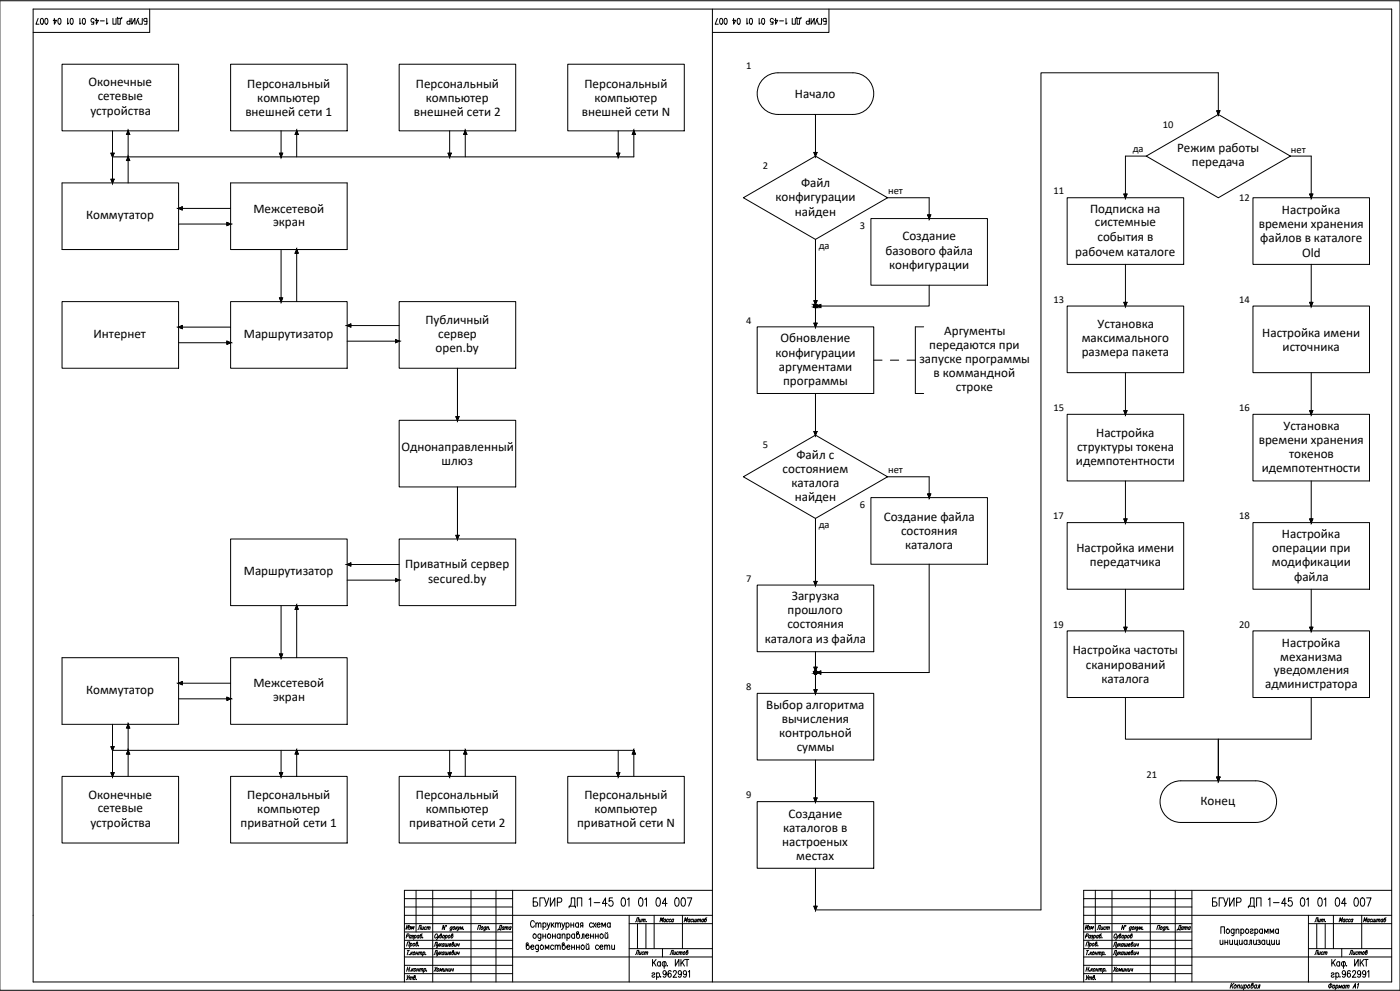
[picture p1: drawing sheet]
<svg xmlns="http://www.w3.org/2000/svg" width="1189mm" height="841mm" viewBox="0 0 1189 841" stroke-linecap="round" stroke-linejoin="round" font-family="sans-serif">
<!-- layer: KONTUR -->
<path d="M0 1h1189v839h-1189" fill="none" stroke="#000" stroke-width=".85"/>
<g fill="none" stroke="#000" stroke-width=".85">
<path d="M28 8h1154v825h-1154zM127 8v20h-99M605 8v825M704 8v20h-99M353 756v35M367 756v77M400 756v77M421 756v77M435 756v77M605 756h-262v77M930 756v35M944 756v77"/>
<path d="M977 756v77M998 756v77M1012 756v77M1182 756h-262v77M343 777h262M534 777v56M555 777v28M580 777v28M920 777h262M1111 777v56M1132 777v28M1156 777v28"/>
<path d="M534 784h71M1111 784h71M435 812h170M534 805h71M563 805v7M1012 812h170M1111 805h71M1139 805v7"/>
</g>
<g fill="none" stroke="#000" stroke-width=".85">
<path d="M343 798h92M541 784v21M549 784v21M920 798h92M1118 784v21M1125 784v21M343 812h92M343 805h92M343 819h92M920 812h92M920 805h92M920 819h92"/>
<path d="M343 826h92M920 826h92"/>
</g>
<g fill="none" stroke="#000" stroke-width=".85">
<path d="M345 794h2v-1h-1l-1 3M349 794a1.2 1.2 0 0 0-1 1 1.2 1.2 0 0 0 0 1h1M349 794v2M350 794h1l-1 1M351 795v1h-2M352 794h1a1.1 1.1 0 0 1 0 1 1.1 1.1 0 0 1-1 1M352 794l-1 3M356 794a1.2 1.2 0 0 0-2 1 1.2 1.2 0 0 0 1 1M356 794l-1 2M359 793h-2v3a1 1 0 0 0 1-1 1 1 0 0 0-1-1M359 796h.1M371 793a1.1 1.1 0 0 0-1 0 1.1 1.1 0 0 0-1 1v2h1l1-1"/>
<path d="M372 794v2l1-2M372 796l-1 1M374 794a1 1 0 0 1 1 1 1 1 0 0 1-2 0l1-2h1l-1 1M376 794h1a1.1 1.1 0 0 1 0 1 1.1 1.1 0 0 1-1 1zM378 785l-1 4-1-4-1 4M378 794h1a1.1 1.1 0 0 1 1 1 1.1 1.1 0 0 1-2 1M379 794l-1 3M381 794h1a1.1 1.1 0 0 1 0 1 1.1 1.1 0 0 1-1 1zM384 787a1 1 0 0 0-2 0 1.1 1.1 0 0 0 1 2l1-1M384 794a1 1 0 0 1 1 1 1 1 0 0 1-2 0l1-2-1 1M384 787l-1 3h-1M385 787h1a1.1 1.1 0 0 1 0 1 1.1 1.1 0 0 1-1 0z"/>
<path d="M387 787v2M388 788v1M389 787l-2 1M389 787v2l2-2M389 789l-1 1M391 789v-2l1 1 1-1-1 2M394 789h.1M406 789v-4h2l-1 4M409 787a1.1 1.1 0 0 1 1 1 1.1 1.1 0 0 1-2 0zM413 787h-1a1 1 0 0 0-1 0 1.1 1.1 0 0 0 1 2v-1M413 787l-1 3h-1M414 787h1l-1 2"/>
<path d="M414 787l-1 2M416 789h.1M922 794h2v-1h-1l-1 3M926 794a1.2 1.2 0 0 0-2 1 1.2 1.2 0 0 0 1 1h1M926 794v2M927 794h1l-1 1M927 795v1h-1M929 794h1a1.1 1.1 0 0 1 0 1 1.1 1.1 0 0 1-1 1M929 794l-1 3M933 794a1.2 1.2 0 0 0-2 1 1.2 1.2 0 0 0 1 1M933 794l-1 2M935 793h-1l-1 3a1.1 1.1 0 0 0 2-1 1 1 0 0 0-1-1"/>
<path d="M936 796h.1M948 793a1.1 1.1 0 0 0-1 0 1.1 1.1 0 0 0-1 1v2h1l1-1M949 794v2l1-2M949 796l-2 1M951 794a1 1 0 0 1 1 1 1 1 0 0 1-2 0l1-2h1l-1 1M953 794h1a1.1 1.1 0 0 1 0 1 1.1 1.1 0 0 1-1 1zM955 785l-1 4-1-4-1 4M955 794h1a1.1 1.1 0 0 1 1 1 1.1 1.1 0 0 1-2 1M955 794l-1 3M958 794a1.1 1.1 0 0 1 1 1 1.1 1.1 0 0 1-2 1zM961 787a1 1 0 0 0-2 0 1.1 1.1 0 0 0 1 2v-1M961 794a1 1 0 0 1 0 1 1 1 0 0 1-1 0v-2h1l-1 1"/>
<path d="M961 787l-1 3h-1M962 787a1.1 1.1 0 0 1 1 1 1.1 1.1 0 0 1-2 0zM964 787v2M965 788v1M966 787l-2 1M966 787v2l1-2M966 789l-1 1M967 789l1-2v1l2-1-1 2M970 789h.1M982 789l1-4h2l-1 4M986 787a1.1 1.1 0 0 1 1 1 1.1 1.1 0 0 1-2 0zM989 787a1 1 0 0 0-1 0 1.1 1.1 0 0 0 1 2v-1"/>
<path d="M990 787l-1 3h-2M990 787h2l-1 2M991 787l-1 2M993 789h.1M345 803l1-4h2l-1 4M346 807h2M347 807l-1 3M348 810h.1M349 801a1.1 1.1 0 0 1 1 1 1.1 1.1 0 0 1-2 0M349 801l-1 3M349 808v2M349 809l1 1"/>
<path d="M350 808l-1 2M351 801h1a1.1 1.1 0 0 1 0 1 1.1 1.1 0 0 1-1 0zM351 808h1a1.1 1.1 0 0 1 0 1 1.1 1.1 0 0 1-1 1zM353 809h2M354 808l-1 2M354 801a1 1 0 0 1 1 1 1 1 0 0 1-2 0l1-2 1-1-2 2M355 808l-1 2M355 803h.1M356 809l1-1v2M356 808l-1 2M357 809l1-1v2M359 808h1a1.1 1.1 0 0 1 1 1 1.1 1.1 0 0 1-2 1"/>
<path d="M360 808l-1 3M362 810h.1M369 803l1-3h1l-1 3M369 810l1-3h1l-1 3M372 801v2l1-2M372 808v2l1-2M372 803l-1 1M372 810l-1 1M374 801l-1 2M374 808l-1 2M374 802l1 1M374 809l1 1"/>
<path d="M375 801l-2 1M375 808l-2 2M377 801a1.2 1.2 0 0 0-2 1 1.2 1.2 0 0 0 1 1h1M377 808a1.2 1.2 0 0 0-2 1 1.2 1.2 0 0 0 1 1h1M377 801v2M377 808v2M378 801v2l1-1M378 808v2h1M380 801l-1 2 1-1M380 808l-1 2h1M381 801l-1 2M381 808l-1 2"/>
<path d="M381 802h2v-1a1.1 1.1 0 0 0-2 1 1 1 0 0 0 1 1h1M381 809h2v-1a1.1 1.1 0 0 0-2 1 1 1 0 0 0 1 1h1M385 801a1 1 0 0 1 0 1 1 1 0 0 1-1 0v-2h1l-1 1M385 808a1 1 0 0 1 0 1 1 1 0 0 1-1 1v-3h1l-1 1M386 801v2l1-1M386 808v2h1M388 801l-1 2M388 808l-1 2M389 801v1h1M389 808v1h1M390 801l-1 2M390 808l-1 2"/>
<path d="M922 803l1-4h2l-1 4M923 807h1M924 807l-1 3M924 810h.1M925 801h1a1.1 1.1 0 0 1 1 1 1.1 1.1 0 0 1-2 0M926 801l-1 3M926 808l-1 2M926 809l1 1M927 808l-1 2M928 801a1.1 1.1 0 0 1 1 1 1.1 1.1 0 0 1-2 0zM928 808h1a1.1 1.1 0 0 1 0 1 1.1 1.1 0 0 1-1 1zM930 809h2"/>
<path d="M930 808v2M931 801a1 1 0 0 1 1 1 1 1 0 0 1-2 0l1-2v-1l-1 2M932 808l-1 2M932 803h.1M933 809l1-1-1 2M933 808l-1 2M934 809l1-1v2M936 808h1a1.1 1.1 0 0 1 0 1 1.1 1.1 0 0 1-1 1M936 808l-1 3M938 810h.1M945 803l2-3h1l-1 3M945 810l2-3h1l-1 3"/>
<path d="M949 801v2l1-2M949 808v2l1-2M949 803l-2 1M949 810l-2 1M951 801l-1 2M951 808l-1 2M951 802v1M951 809v1M952 801l-2 1M952 808l-2 2M954 801a1.2 1.2 0 0 0-2 1 1.2 1.2 0 0 0 1 1h1M954 808a1.2 1.2 0 0 0-2 1 1.2 1.2 0 0 0 1 1h1"/>
<path d="M954 801l-1 2M954 808l-1 2M955 801v2l1-1M955 808v2h1M956 801v2l1-1M956 808v2h1M958 801l-1 2M958 808l-1 2M958 802h2v-1a1.1 1.1 0 0 0-2 1 1 1 0 0 0 1 1M958 809h2v-1a1.1 1.1 0 0 0-2 1 1 1 0 0 0 1 1M961 801a1 1 0 0 1 1 1 1 1 0 0 1-2 0l1-2h1l-1 1M961 808a1 1 0 0 1 1 1 1.1 1.1 0 0 1-2 1l1-3h1l-1 1"/>
<path d="M963 801v2l1-1M963 808v2h1M965 801l-1 2M965 808l-1 2M966 801v1h1M966 808v1h1M967 801l-1 2M967 808l-1 2M346 822h2M346 821l-1 3M348 821l-1 3M348 824h.1"/>
<path d="M350 822l-1 2M350 823l1 1M351 822l-1 2M352 822a1.1 1.1 0 0 1 1 1 1.1 1.1 0 0 1-2 1zM354 823h1M354 822v2M356 822l-1 2M357 823l1-1-1 2M357 822l-1 2M358 823l1-1v2M360 822h1a1.1 1.1 0 0 1 0 1 1.1 1.1 0 0 1-1 1M360 822l-1 3"/>
<path d="M362 824h.1M923 822h1M923 821l-1 3M925 821l-1 3M925 824h.1M927 822l-1 2M927 823l1 1M928 822l-2 2M929 822a1.1 1.1 0 0 1 1 1 1.1 1.1 0 0 1-2 1zM931 823h1M931 822v2M933 822l-1 2"/>
<path d="M933 823l2-1-1 2M934 822l-1 2M935 823l1-1-1 2M937 822h1a1.1 1.1 0 0 1 0 1 1.1 1.1 0 0 1-1 1M937 822l-1 3M939 824h.1M1046 834l-1 5M1046 836l1 3M1048 834l-3 3M1048 836h1a1.3 1.3 0 0 1 1 2 1.3 1.3 0 0 1-2 0zM1051 837l1-1h1l-1 3M1051 836v3"/>
<path d="M1054 836v2v1l1-1M1056 836l-1 3M1057 836h1a1.3 1.3 0 0 1 0 2 1.3 1.3 0 0 1-2 0M1057 836l-1 4M1060 836h1a1.3 1.3 0 0 1 0 2 1.3 1.3 0 0 1-2 0zM1063 836a1.3 1.3 0 0 1 1 2 1.3 1.3 0 0 1-2 0l1-3 1-1v1l-1 1M1067 836a1.4 1.4 0 0 0-2 1 1.4 1.4 0 0 0 1 2l1-1M1067 836v3M1068 839v-1l1-2h1l-1 3M1130 835l-1 4M1132 837l1-1a1.2 1.2 0 0 1 0 2 1.2 1.2 0 0 1-1 0zM1135 837v-1a1.2 1.2 0 0 1 1 2 1.2 1.2 0 0 1-2 0"/>
<path d="M1135 836l-1 4M1137 839v-3l1 2 1-2v3M1142 837v-1a1.3 1.3 0 0 0-2 1 1.3 1.3 0 0 0 1 2v-1M1142 836l-1 3M1143 837l1-1v3M1143 836l-1 3M1144 837l2-1-1 3M1149 839l2-4v4M1150 837h1M1153 836l1-1-1 4"/>
<circle cx="379" cy="786" r=".3"/>
<circle cx="956" cy="786" r=".3"/>
<circle cx="1129" cy="837" r="1.5"/>
</g>
<!-- layer: 0 -->
<path d="M343 770h92M343 763h92M920 770h92M920 763h92M343 791h92M343 784h92M920 791h92M920 784h92M1111 833h.1" fill="none" stroke="#000" stroke-width=".85"/>
<g fill="none" stroke="#000" stroke-width=".85">
<path d="M53 55h99v56h-99zM196 55h99v56h-99zM339 55h99v56h-99zM482 55h99v56h-99zM661 97a18 18 0 0 1-18-18 18 18 0 0 1 18-17h63a18 18 0 0 1 18 17 18 18 0 0 1-18 18M661 97h63M692 97v35l2-3h-3l1 3M1035 97l-2-3h3l-1 3v-35h-151v710h-192l-1-3h3l-2 3v-35M96 111v44M109 111l1 3h-3zM109 111v44M239 111v22"/>
<path d="M252 111l1 3h-2zM252 111v22M382 111v22M395 111l1 3h-2zM395 111v22M525 111v22M538 111l2 3h-3zM538 111v22h-442M94 130h3l-1 3zM109 133l1 3h-3zM237 130h3l-1 3zM381 130h2l-1 3z"/>
<path d="M524 130h2l-1 3zM973 132l62-35 61 35-61 36zM973 132h-17v36l1-3h-3l2 3M1096 132h17v36l2-3h-3l1 3M53 155h99v57h-99zM94 152h3l-1 3zM196 155h99v57h-99zM152 177l3-1v2zM152 177h44M631 168l61-36 62 36-62 35zM754 168h35v17l1-3h-2l1 3M906 168h99v56h-99z"/>
<path d="M1064 168h99v56h-99zM152 190h44M193 189l3 1-3 1zM740 185h99v57h-99zM239 212v44M252 212l1 3h-2zM252 212v44M692 203v74M956 224v36l1-3h-3l2 3M1113 224v36l2-3h-3l1 3M53 256h99v57h-99zM196 256h99v57h-99z"/>
<path d="M237 253h3l-1 3zM339 256h99v57h-99zM691 255h3l-2 3zM694 260l3-2v3zM789 242v18h-97M906 260h99v56h-99zM1064 260h99v56h-99zM152 278l3-2v3zM152 278h44M295 276l3-1v3zM295 276h44M643 277h99v57h-99z"/>
<path d="M691 274h3l-2 3zM784 277h-7v57h7M152 291h44M193 290l3 1-3 1zM295 290h44M336 288l3 2-3 1zM388 313v44M742 306h7M756 306h7M770 306h7M956 316v36l1-3h-3l2 3M1113 316v36l2-3h-3l1 3"/>
<path d="M692 334v35M339 357h99v56h-99zM387 354h3l-2 3zM906 352h99v56h-99zM1064 352h99v56h-99zM691 366h3l-2 3zM388 413v44M631 405l61-36 62 36-62 35zM754 405h35v17l1-3h-2l1 3M956 408v36l1-4h-3l2 4M1113 408v36l2-4h-3l1 4M692 440v57"/>
<path d="M740 422h99v57h-99zM196 457h99v57h-99zM339 457h99v57h-99zM387 454h3l-2 3zM906 444h99v56h-99zM1064 444h99v56h-99zM295 479l3-1v2zM295 479h44M789 479v92h-97v-18M295 492h44M336 491l3 1-3 2zM643 497h99v56h-99z"/>
<path d="M691 493h3l-2 4zM239 514v44M252 514l1 3h-2zM252 514v44M956 500v35l1-3h-3l2 3M1113 500v35l2-3h-3l1 3M906 535h99v57h-99zM1064 535h99v57h-99zM53 558h99v57h-99zM196 558h99v57h-99zM237 555h3l-1 3zM152 580l3-2v3z"/>
<path d="M152 580h44M691 566h3l-2 3zM692 571v17M694 571l3-2v3zM152 593h44M193 592l3 1-3 1zM643 588h99v57h-99zM691 585h3l-2 3zM956 592v35h157v-35M96 615v44M109 615l1 3h-3zM109 615v44"/>
<path d="M94 634h3l-1 3zM96 637h442v22M109 637l1 3h-3zM239 637v22M252 637l1 3h-2zM252 637v22M382 637v22M395 637l1 3h-2zM395 637v22M525 637v22M538 637l2 3h-3zM1035 627v36l1-3h-3l2 3"/>
<path d="M53 659h99v56h-99zM94 656h3l-1 3zM196 659h99v56h-99zM237 656h3l-1 3zM339 659h99v56h-99zM381 656h2l-1 3zM482 659h99v56h-99zM524 656h2l-1 3zM692 645v35l2-3h-3l1 3M990 668a18 18 0 0 1 13-5h63a18 18 0 0 1 18 17 18 18 0 0 1-18 18h-63a18 18 0 0 1-16-11 18 18 0 0 1 3-19zM643 680h99v57h-99z"/>
<circle cx="692" cy="260" r="1.4"/>
<circle cx="692" cy="571" r="1.4"/>
</g>
<g fill="#000" stroke="#000" stroke-width=".85">
<path d="M692 258v1zM691 259h1zM692 261h1zM692 569v1zM691 570h1zM692 572h1z"/>
<path d="M1033 94h2v3zM1035 94v3l1-3z"/>
<path d="M109 111v3h1zM109 111v3h-2z"/>
<path d="M252 111v3h1zM252 111v3h-1z"/>
<path d="M395 111v3h1zM395 111v3h-1z"/>
<path d="M538 111v3h2zM538 111v3h-1z"/>
<path d="M94 130h2v3zM96 130v3l1-3z"/>
<path d="M109 133v3h1zM109 133v3h-2z"/>
<path d="M237 130h2v3zM239 130v3l1-3z"/>
<path d="M381 130h1v3zM382 130v3l1-3z"/>
<path d="M524 130h1v3zM525 130v3l1-3z"/>
<path d="M691 129h1v3zM692 129v3l2-3z"/>
<path d="M94 152h2v3zM96 152v3l1-3z"/>
<path d="M152 177l3-1v1zM152 177l3 1v-1z"/>
<path d="M954 165h2v3zM956 165v3l1-3z"/>
<path d="M1112 165h1v3zM1113 165v3l2-3z"/>
<path d="M193 189l3 1h-3zM193 190v1l3-1z"/>
<path d="M788 182h1v3zM789 182v3l1-3z"/>
<path d="M252 212v3h1zM252 212v3h-1z"/>
<path d="M237 253h2v3zM239 253v3l1-3z"/>
<path d="M691 255h1v3zM692 255v3l2-3z"/>
<path d="M691 259h1zM691 259h1z"/>
<path d="M691 259h1zM691 259h1z"/>
<path d="M691 259h1zM691 259h1z"/>
<path d="M691 259h1zM691 259h1z"/>
<path d="M691 259l1 1zM691 259l1 1z"/>
<path d="M691 260h1zM691 260h1z"/>
<path d="M691 260h1zM691 260h1z"/>
<path d="M692 258h1zM692 258h1z"/>
<path d="M692 258h1zM692 258h1z"/>
<path d="M692 258l1 1zM692 258l1 1z"/>
<path d="M692 259h1zM692 259h1z"/>
<path d="M692 259h2zM692 259h2z"/>
<path d="M692 259h2zM692 259h2z"/>
<path d="M692 259h2zM692 259h2z"/>
<path d="M692 259h2zM692 259h2z"/>
<path d="M692 259l2 1zM692 259l2 1z"/>
<path d="M692 260h2zM692 260h2z"/>
<path d="M692 260h2zM692 260h2z"/>
<path d="M694 260l3-2v2zM694 260l3 1v-1z"/>
<path d="M954 257h2v3zM956 257v3l1-3z"/>
<path d="M1112 257h1v3zM1113 257v3l2-3z"/>
<path d="M152 278l3-2v2zM152 278l3 1v-1z"/>
<path d="M295 276l3-1v1zM295 276l3 2v-2z"/>
<path d="M691 274h1v3zM692 274v3l2-3z"/>
<path d="M691 260h1zM691 260h1z"/>
<path d="M691 260l1 1zM691 260l1 1z"/>
<path d="M691 261h1zM691 261h1z"/>
<path d="M691 261h1zM691 261h1z"/>
<path d="M692 261h1zM692 261h1z"/>
<path d="M692 261h1zM692 261h1z"/>
<path d="M692 261h1zM692 261h1z"/>
<path d="M692 261h2zM692 261h1z"/>
<path d="M692 260h2zM692 260l2 1z"/>
<path d="M692 260h2zM692 260h2z"/>
<path d="M193 290l3 1h-3zM193 291v1l3-1z"/>
<path d="M336 288l3 2h-3zM336 290v1l3-1z"/>
<path d="M387 354h1v3zM388 354v3l2-3z"/>
<path d="M954 349h2v3zM956 349v3l1-3z"/>
<path d="M1112 349h1v3zM1113 349v3l2-3z"/>
<path d="M691 366h1v3zM692 366v3l2-3z"/>
<path d="M788 419h1v3zM789 419v3l1-3z"/>
<path d="M387 454h1v3zM388 454v3l2-3z"/>
<path d="M954 440h2v4zM956 440v4l1-4z"/>
<path d="M1112 440h1v4zM1113 440v4l2-4z"/>
<path d="M295 479l3-1v1zM295 479l3 1v-1z"/>
<path d="M336 491l3 1h-3zM336 492v2l3-2z"/>
<path d="M691 493h1v4zM692 493v4l2-4z"/>
<path d="M252 514v3h1zM252 514v3h-1z"/>
<path d="M954 532h2v3zM956 532v3l1-3z"/>
<path d="M1112 532h1v3zM1113 532v3l2-3z"/>
<path d="M237 555h2v3zM239 555v3l1-3z"/>
<path d="M152 580l3-2v2zM152 580l3 1v-1z"/>
<path d="M691 566h1v3zM692 566v3l2-3z"/>
<path d="M691 570h1zM691 570h1z"/>
<path d="M691 570h1zM691 570h1z"/>
<path d="M691 570h1zM691 570h1z"/>
<path d="M691 570l1 1zM691 570l1 1z"/>
<path d="M691 571h1zM691 571h1z"/>
<path d="M691 571h1zM691 571h1z"/>
<path d="M691 571h1zM691 571h1z"/>
<path d="M691 571h1zM691 571h1z"/>
<path d="M691 571l1 1zM691 571l1 1z"/>
<path d="M691 572h1zM691 572h1z"/>
<path d="M691 572h1zM691 572h1z"/>
<path d="M692 569h1zM692 569h1z"/>
<path d="M692 569h1zM692 569h1z"/>
<path d="M692 569l1 1zM692 569l1 1z"/>
<path d="M692 572h1zM692 572h1z"/>
<path d="M692 570h1zM692 570h1z"/>
<path d="M692 572h1zM692 572h1z"/>
<path d="M692 570h2zM692 570h2z"/>
<path d="M692 572h1zM692 572h1z"/>
<path d="M692 570h2zM692 570h2z"/>
<path d="M692 572h2zM692 572h1z"/>
<path d="M692 570h2zM692 570h2z"/>
<path d="M692 571h2zM692 571l2 1z"/>
<path d="M692 570l2 1zM692 570l2 1z"/>
<path d="M692 571h2zM692 571h2z"/>
<path d="M692 571h2zM692 571h2z"/>
<path d="M692 571h2zM692 571h2z"/>
<path d="M692 571h2zM692 571h2z"/>
<path d="M694 571l3-2v2zM694 571l3 1v-1z"/>
<path d="M193 592l3 1h-3zM193 593v1l3-1z"/>
<path d="M691 585h1v3zM692 585v3l2-3z"/>
<path d="M109 615v3h1zM109 615v3h-2z"/>
<path d="M94 634h2v3zM96 634v3l1-3z"/>
<path d="M109 637v3h1zM109 637v3h-2z"/>
<path d="M252 637v3h1zM252 637v3h-1z"/>
<path d="M395 637v3h1zM395 637v3h-1z"/>
<path d="M538 637v3h2zM538 637v3h-1z"/>
<path d="M94 656h2v3zM96 656v3l1-3z"/>
<path d="M237 656h2v3zM239 656v3l1-3z"/>
<path d="M381 656h1v3zM382 656v3l1-3z"/>
<path d="M524 656h1v3zM525 656v3l1-3z"/>
<path d="M1033 660h2v3zM1035 660v3l1-3z"/>
<path d="M1033 660h2v3zM1035 660v3l1-3z"/>
<path d="M691 677h1v3zM692 677v3l2-3z"/>
<path d="M691 769h1v3zM692 769v3l2-3z"/>
</g>
<g fill="none" stroke="#000" stroke-width=".85">
<path d="M453 793a1.7 1.7 0 0 1 2 1 1.7 1.7 0 0 1-2 2v-1zM454 783a1.7 1.7 0 0 0-2-2 1.7 1.7 0 0 0-1 2v2a1.7 1.7 0 0 0 1 2 1.7 1.7 0 0 0 2-1M455 784l1-1h1v4M455 783v4M457 784l1-1h1v4M459 793a1.7 1.7 0 0 0-2 1 1.7 1.7 0 0 0 2 2M459 793v5h-1h-1M461 794h2M461 793v3M461 784l1-1a1.7 1.7 0 0 1 2 2 1.7 1.7 0 0 1-2 2l-1-1M461 783v6M463 793v3"/>
<path d="M465 783l1 4 1-4M466 793a1.7 1.7 0 0 1 2 1 1.7 1.7 0 0 1-2 2l-1-1zM466 787l-2 2M468 783v4M469 785l2 2M469 794h3M469 793v3M470 783l-2 3M472 793v3M472 784l1-1h1v4M472 783v4M474 784l1-1h1v4"/>
<path d="M476 793h-1a1.7 1.7 0 0 0-2 1 1.7 1.7 0 0 0 2 2h1M476 793v3M477 783l1 4 2-4M477 794l1-1h2v3M477 793v3M478 787l-1 2M481 784v-1a1.7 1.7 0 0 1 2 2 1.7 1.7 0 0 1-2 2v-1M481 783v6M481 793h1a1.7 1.7 0 0 1 2 1 1.7 1.7 0 0 1-2 2h-1M481 793v5M485 785h2M485 783v4"/>
<path d="M487 783v4M488 793h-1a1.7 1.7 0 0 0-2 1 1.7 1.7 0 0 0 2 2h1M488 793v3M491 793a1.8 1.8 0 0 1 1 2 1.8 1.8 0 0 1-2 1v-5h1v1l-1 1M491 784v-1a1.7 1.7 0 0 0-2 2 1.7 1.7 0 0 0 2 2v-1M491 783v4M494 796l1-3h1v3M494 786l-1 1M495 786l-2-1v-2h2v4M497 794h3v-1a1.7 1.7 0 0 0-3 1 1.8 1.8 0 0 0 3 2M501 794h3M501 793v3"/>
<path d="M503 784v-1a1.7 1.7 0 0 0-2 2 1.7 1.7 0 0 0 2 2v-1M504 783l2 4M504 793v3M506 794h2M506 793v3M506 783l-2 4M507 785h3l-1-2a1.7 1.7 0 0 0-2 2 1.7 1.7 0 0 0 2 2l1-1M508 793v3M510 793a1.7 1.7 0 0 1 2 1 1.7 1.7 0 0 1-2 2l-1-1zM511 787v-4l2 3 1-3v4M514 793v3h1l1-1M514 792h1h1"/>
<path d="M516 793v3M518 784v-1a1.7 1.7 0 0 0-2 2 1.7 1.7 0 0 0 2 2v-1M518 783v4M1036 798v3l1 1 1-1M1037 792v-5h3v5M1038 798v4M1040 800h3M1040 798v4M1042 789a1.7 1.7 0 0 1 2 1 1.7 1.7 0 0 1-2 2l-1-1zM1043 798v4M1044 798v3l2 1 1-1M1047 798v4"/>
<path d="M1048 789a1.7 1.7 0 0 0-3 1 1.8 1.8 0 0 0 3 2v-1M1048 788v6h-1h-1M1048 798l1 3 1 1 1-1M1050 789l1-1 1 1v3M1050 788v4M1051 798v4M1052 798l1 3 1 1 1-1M1054 789a1.7 1.7 0 0 1 2 1 1.7 1.7 0 0 1-2 2v-1M1054 788v6M1055 798v4M1058 789a1.7 1.7 0 0 1 2 1 1.7 1.7 0 0 1-2 2v-1zM1059 799v-1a1.8 1.8 0 0 0-3 2 1.7 1.7 0 0 0 3 1"/>
<path d="M1059 798v4M1062 789l1-1 1 1-2 2v1h1l1-1M1065 798v3l1 1 1-1M1066 789a1.7 1.7 0 0 1 2 1 1.7 1.7 0 0 1-2 2v-1M1066 788v6M1067 798v4M1068 798h2v1h-1M1069 799l1 2-1 1-1-1M1072 789a1.7 1.7 0 0 0-3 1 1.8 1.8 0 0 0 3 2v-1M1072 788v4M1074 792v-4l1 3 2-3v4M1074 799v-1a1.8 1.8 0 0 0-3 2 1.7 1.7 0 0 0 3 1"/>
<path d="M1074 798v4M1076 798v3l1 1 1-1M1078 798l1 4M1079 792v-4l1 3 2-3v4M1080 798v3l1 1 1-1M1082 798v4M1084 798v3l1 1 1-1M1086 789h-1a1.7 1.7 0 0 0-2 1 1.7 1.7 0 0 0 2 2l1-1M1086 788v4M1086 798v4M448 802a1.8 1.8 0 0 1 1 2 1.8 1.8 0 0 1-2 2v-5l1-1v1l-1 2M451 804h2v-2a1.7 1.7 0 0 0-2 2 1.7 1.7 0 0 0 2 2v-1"/>
<path d="M457 803v-1a1.7 1.7 0 0 0-2 2 1.7 1.7 0 0 0 2 2v-1M457 802v5l-1 1-1-1M459 802a1.8 1.8 0 0 1 3 2 1.8 1.8 0 0 1-3 2v-2zM463 806v-4l2 3 1-3v4M470 803v-1a1.7 1.7 0 0 0-2 2 1.7 1.7 0 0 0 2 2v-1M471 803l2-1 1 4M471 802v4M474 803l1-1h1v4M478 802a1.8 1.8 0 0 1 2 2 1.8 1.8 0 0 1-2 2l-1-5 2-1v1l-2 2M481 804h3v-2a1.8 1.8 0 0 0-3 2 1.8 1.8 0 0 0 3 2v-1M485 804h3M485 802v4"/>
<path d="M488 802v4M490 804h2M490 802v4M492 802v4M494 802a1.7 1.7 0 0 1 2 2 1.7 1.7 0 0 1-2 2l-1-2zM498 802v4h1l1-1M498 801h1h1M500 802v4M508 803v-1a1.7 1.7 0 0 0-2 2 1.7 1.7 0 0 0 2 2v-1M509 804h3v-2a1.8 1.8 0 0 0-3 2 1.8 1.8 0 0 0 3 2v-1M513 803l2-1 1 4M513 802v4"/>
<path d="M516 803l1-1h1v4M519 802l1 4h1l1-1M522 802v4M554 814v6M555 817l2 3M557 814l-3 4M561 817l-1-1a1.7 1.7 0 0 0-2 2 1.7 1.7 0 0 0 2 2l1-1M561 816v4M564 816v6M567 819v1M574 814v6l3-6v6M578 814v6"/>
<path d="M579 817l2 3M581 814l-3 4M582 814h3M583 814v6M1060 802l1-1 1-3h1v4M1131 814v6M1132 817l2 3M1134 814l-3 4M1138 817l-1-1a1.7 1.7 0 0 0-2 2 1.7 1.7 0 0 0 2 2l1-1M1138 816v4M1141 816v6M1143 819l1 1"/>
<path d="M1150 814v6l3-6v6M1155 814v6M1156 817l2 3M1158 814l-3 4M1159 814h3M1160 814v6M554 826h1h1v1l-2 1v1h1h1M558 826a1.7 1.7 0 0 1 2 1 1.7 1.7 0 0 1-2 2M558 826v5M561 829h.1M566 826l-1 1a1.5 1.5 0 0 1-2-2 1.5 1.5 0 0 1 3 0v1a2.7 2.7 0 0 1-2 3h-1M570 825l-1-1a3 3 0 0 0 0 5 1.7 1.7 0 0 0 1-2 1.7 1.7 0 0 0-2-1l-1 1"/>
<path d="M572 825l1-1h1v1v2l-2 2h3M579 826l-1 1a1.5 1.5 0 0 1-2-2 1.5 1.5 0 0 1 2 0l1 1a2.7 2.7 0 0 1-2 3h-1M583 826l-1 1a1.5 1.5 0 0 1-2-2 1.5 1.5 0 0 1 3 0v1a2.7 2.7 0 0 1-2 3h-1M584 825l2-1v5M1131 826h2v1l-2 1v1h2M1134 826h1a1.7 1.7 0 0 1 2 1 1.7 1.7 0 0 1-2 2h-1M1134 826v5M1138 829h.1M1143 826l-1 1a1.5 1.5 0 0 1-2-2 1.5 1.5 0 0 1 2 0l1 1a2.7 2.7 0 0 1-2 3h-1M1147 825l-2-1a3 3 0 0 0 1 5 1.7 1.7 0 0 0 1-2 1.7 1.7 0 0 0-2-1l-1 1M1149 825v-1h2v1v2l-3 2h3M1156 826l-1 1a1.5 1.5 0 0 1-2-2 1.5 1.5 0 0 1 2 0l1 1a2.7 2.7 0 0 1-2 3h-1"/>
<path d="M1160 826l-1 1a1.5 1.5 0 0 1-2-2 1.5 1.5 0 0 1 3 0v1a2.7 2.7 0 0 1-2 3h-1M1161 825l1-1v5"/>
<circle cx="564" cy="818" r="1.9"/>
<circle cx="1141" cy="818" r="1.9"/>
</g>
<g font-size="13.2">
<text x="452" y="772">БГУИР ДП 1-45 01 01 04 007</text>
<text x="1029" y="772">БГУИР ДП 1-45 01 01 04 007</text>
</g>
<g font-size="11.1">
<text x="75" y="73">Оконечные</text>
<text x="210" y="74">Персональный</text>
<text x="353" y="74">Персональный</text>
<text x="496" y="74">Персональный</text>
<text x="675" y="83">Начало</text>
<text x="83" y="85">сетевые</text>
<text x="218" y="86">компьютер</text>
<text x="362" y="86">компьютер</text>
<text x="505" y="86">компьютер</text>
<text x="77" y="97">устройства</text>
<text x="208" y="99">внешней сети 1</text>
<text x="351" y="99">внешней сети 2</text>
<text x="494" y="99">внешней сети N</text>
<text x="1000" y="129">Режим работы</text>
<text x="1012" y="141">передача</text>
<text x="680" y="158">Файл</text>
<text x="658" y="171">конфигурации</text>
<text x="215" y="180">Межсетевой</text>
<text x="675" y="183">найден</text>
<text x="926" y="180">Подписка на</text>
<text x="1089" y="182">Настройка</text>
<text x="73" y="186">Коммутатор</text>
<text x="232" y="192">экран</text>
<text x="930" y="192">системные</text>
<text x="1069" y="193">времени хранения</text>
<text x="766" y="204">Создание</text>
<text x="932" y="205">события в</text>
<text x="1070" y="206">файлов в каталоге</text>
<text x="752" y="216">базового файла</text>
<text x="913" y="217">рабочем каталоге</text>
<text x="1106" y="218">Old</text>
<text x="755" y="229">конфигурации</text>
<text x="361" y="275">Публичный</text>
<text x="932" y="279">Установка</text>
<text x="79" y="287">Интернет</text>
<text x="207" y="287">Маршрутизатор</text>
<text x="372" y="287">сервер</text>
<text x="802" y="284">Аргументы</text>
<text x="1072" y="286">Настройка имени</text>
<text x="663" y="291">Обновление</text>
<text x="919" y="291">максимального</text>
<text x="370" y="299">open.by</text>
<text x="789" y="296">передаются при</text>
<text x="1089" y="298">источника</text>
<text x="658" y="303">конфигурации</text>
<text x="919" y="302">размера пакета</text>
<text x="781" y="308">запуске программы</text>
<text x="661" y="315">аргументами</text>
<text x="793" y="320">в коммандной</text>
<text x="665" y="326">программы</text>
<text x="812" y="332">строке</text>
<text x="1090" y="365">Установка</text>
<text x="931" y="371">Настройка</text>
<text x="1069" y="377">времени хранения</text>
<text x="341" y="383">Однонаправленный</text>
<text x="915" y="383">структуры токена</text>
<text x="676" y="390">Файл с</text>
<text x="1095" y="388">токенов</text>
<text x="375" y="395">шлюз</text>
<text x="914" y="395">идемпотентности</text>
<text x="665" y="401">состоянием</text>
<text x="1071" y="400">идемпотентности</text>
<text x="672" y="413">каталога</text>
<text x="675" y="425">найден</text>
<text x="750" y="443">Создание файла</text>
<text x="765" y="454">состояния</text>
<text x="1089" y="456">Настройка</text>
<text x="769" y="466">каталога</text>
<text x="914" y="469">Настройка имени</text>
<text x="1080" y="468">операции при</text>
<text x="344" y="482">Приватный сервер</text>
<text x="926" y="480">передатчика</text>
<text x="1080" y="480">модификации</text>
<text x="207" y="488">Маршрутизатор</text>
<text x="364" y="495">secured.by</text>
<text x="1099" y="493">файла</text>
<text x="672" y="509">Загрузка</text>
<text x="669" y="521">прошлого</text>
<text x="669" y="533">состояния</text>
<text x="649" y="545">каталога из файла</text>
<text x="1089" y="549">Настройка</text>
<text x="911" y="555">Настройка частоты</text>
<text x="1087" y="561">механизма</text>
<text x="922" y="568">сканирований</text>
<text x="1082" y="572">уведомления</text>
<text x="935" y="579">каталога</text>
<text x="215" y="583">Межсетевой</text>
<text x="1074" y="584">администратора</text>
<text x="73" y="589">Коммутатор</text>
<text x="232" y="595">экран</text>
<text x="651" y="602">Выбор алгоритма</text>
<text x="664" y="613">вычисления</text>
<text x="662" y="626">контрольной</text>
<text x="677" y="637">суммы</text>
<text x="75" y="678">Оконечные</text>
<text x="210" y="678">Персональный</text>
<text x="353" y="678">Персональный</text>
<text x="496" y="678">Персональный</text>
<text x="1019" y="683">Конец</text>
<text x="83" y="690">сетевые</text>
<text x="218" y="690">компьютер</text>
<text x="362" y="690">компьютер</text>
<text x="505" y="690">компьютер</text>
<text x="670" y="694">Создание</text>
<text x="77" y="702">устройства</text>
<text x="204" y="702">приватной сети 1</text>
<text x="347" y="702">приватной сети 2</text>
<text x="490" y="702">приватной сети N</text>
<text x="665" y="706">каталогов в</text>
<text x="664" y="718">настроеных</text>
<text x="676" y="730">местах</text>
</g>
<g font-size="10.1">
<text x="30" y="22">БГУИР ДП 1-45 01 01 04 007</text>
<text x="606" y="22">БГУИР ДП 1-45 01 01 04 007</text>
</g>
<g font-size="8.9">
<text x="634" y="59">1</text>
<text x="987" y="108">10</text>
<text x="962" y="129">да</text>
<text x="1096" y="130">нет</text>
<text x="648" y="144">2</text>
<text x="754" y="165">нет</text>
<text x="894" y="165">11</text>
<text x="1052" y="171">12</text>
<text x="730" y="194">3</text>
<text x="695" y="211">да</text>
<text x="895" y="257">13</text>
<text x="1052" y="257">14</text>
<text x="634" y="275">4</text>
<text x="895" y="349">15</text>
<text x="1052" y="349">16</text>
<text x="648" y="381">5</text>
<text x="754" y="402">нет</text>
<text x="730" y="431">6</text>
<text x="894" y="441">17</text>
<text x="1052" y="441">18</text>
<text x="695" y="448">да</text>
<text x="634" y="494">7</text>
<text x="894" y="533">19</text>
<text x="1052" y="533">20</text>
<text x="634" y="586">8</text>
<text x="974" y="660">21</text>
<text x="634" y="677">9</text>
</g>
<g font-size="7.9">
<text x="422" y="791">Дата</text>
<text x="999" y="791">Дата</text>
</g>
<g font-size="7.1">
<text x="539" y="784">Лит.</text>
<text x="560" y="784">Масса</text>
<text x="580" y="784">Масштаб</text>
<text x="1115" y="784">Лит.</text>
<text x="1136" y="784">Масса</text>
<text x="1157" y="784">Масштаб</text>
<text x="344" y="790">Изм</text>
<text x="354" y="790">Лист</text>
<text x="921" y="790">Изм</text>
<text x="931" y="790">Лист</text>
<text x="539" y="811">Лист</text>
<text x="568" y="811">Листов</text>
<text x="1115" y="811">Лист</text>
<text x="1145" y="811">Листов</text>
<text x="368" y="825">Хоминич</text>
<text x="944" y="825">Хоминич</text>
<text x="344" y="833">Утв.</text>
<text x="921" y="833">Утв.</text>
</g>
</svg>
